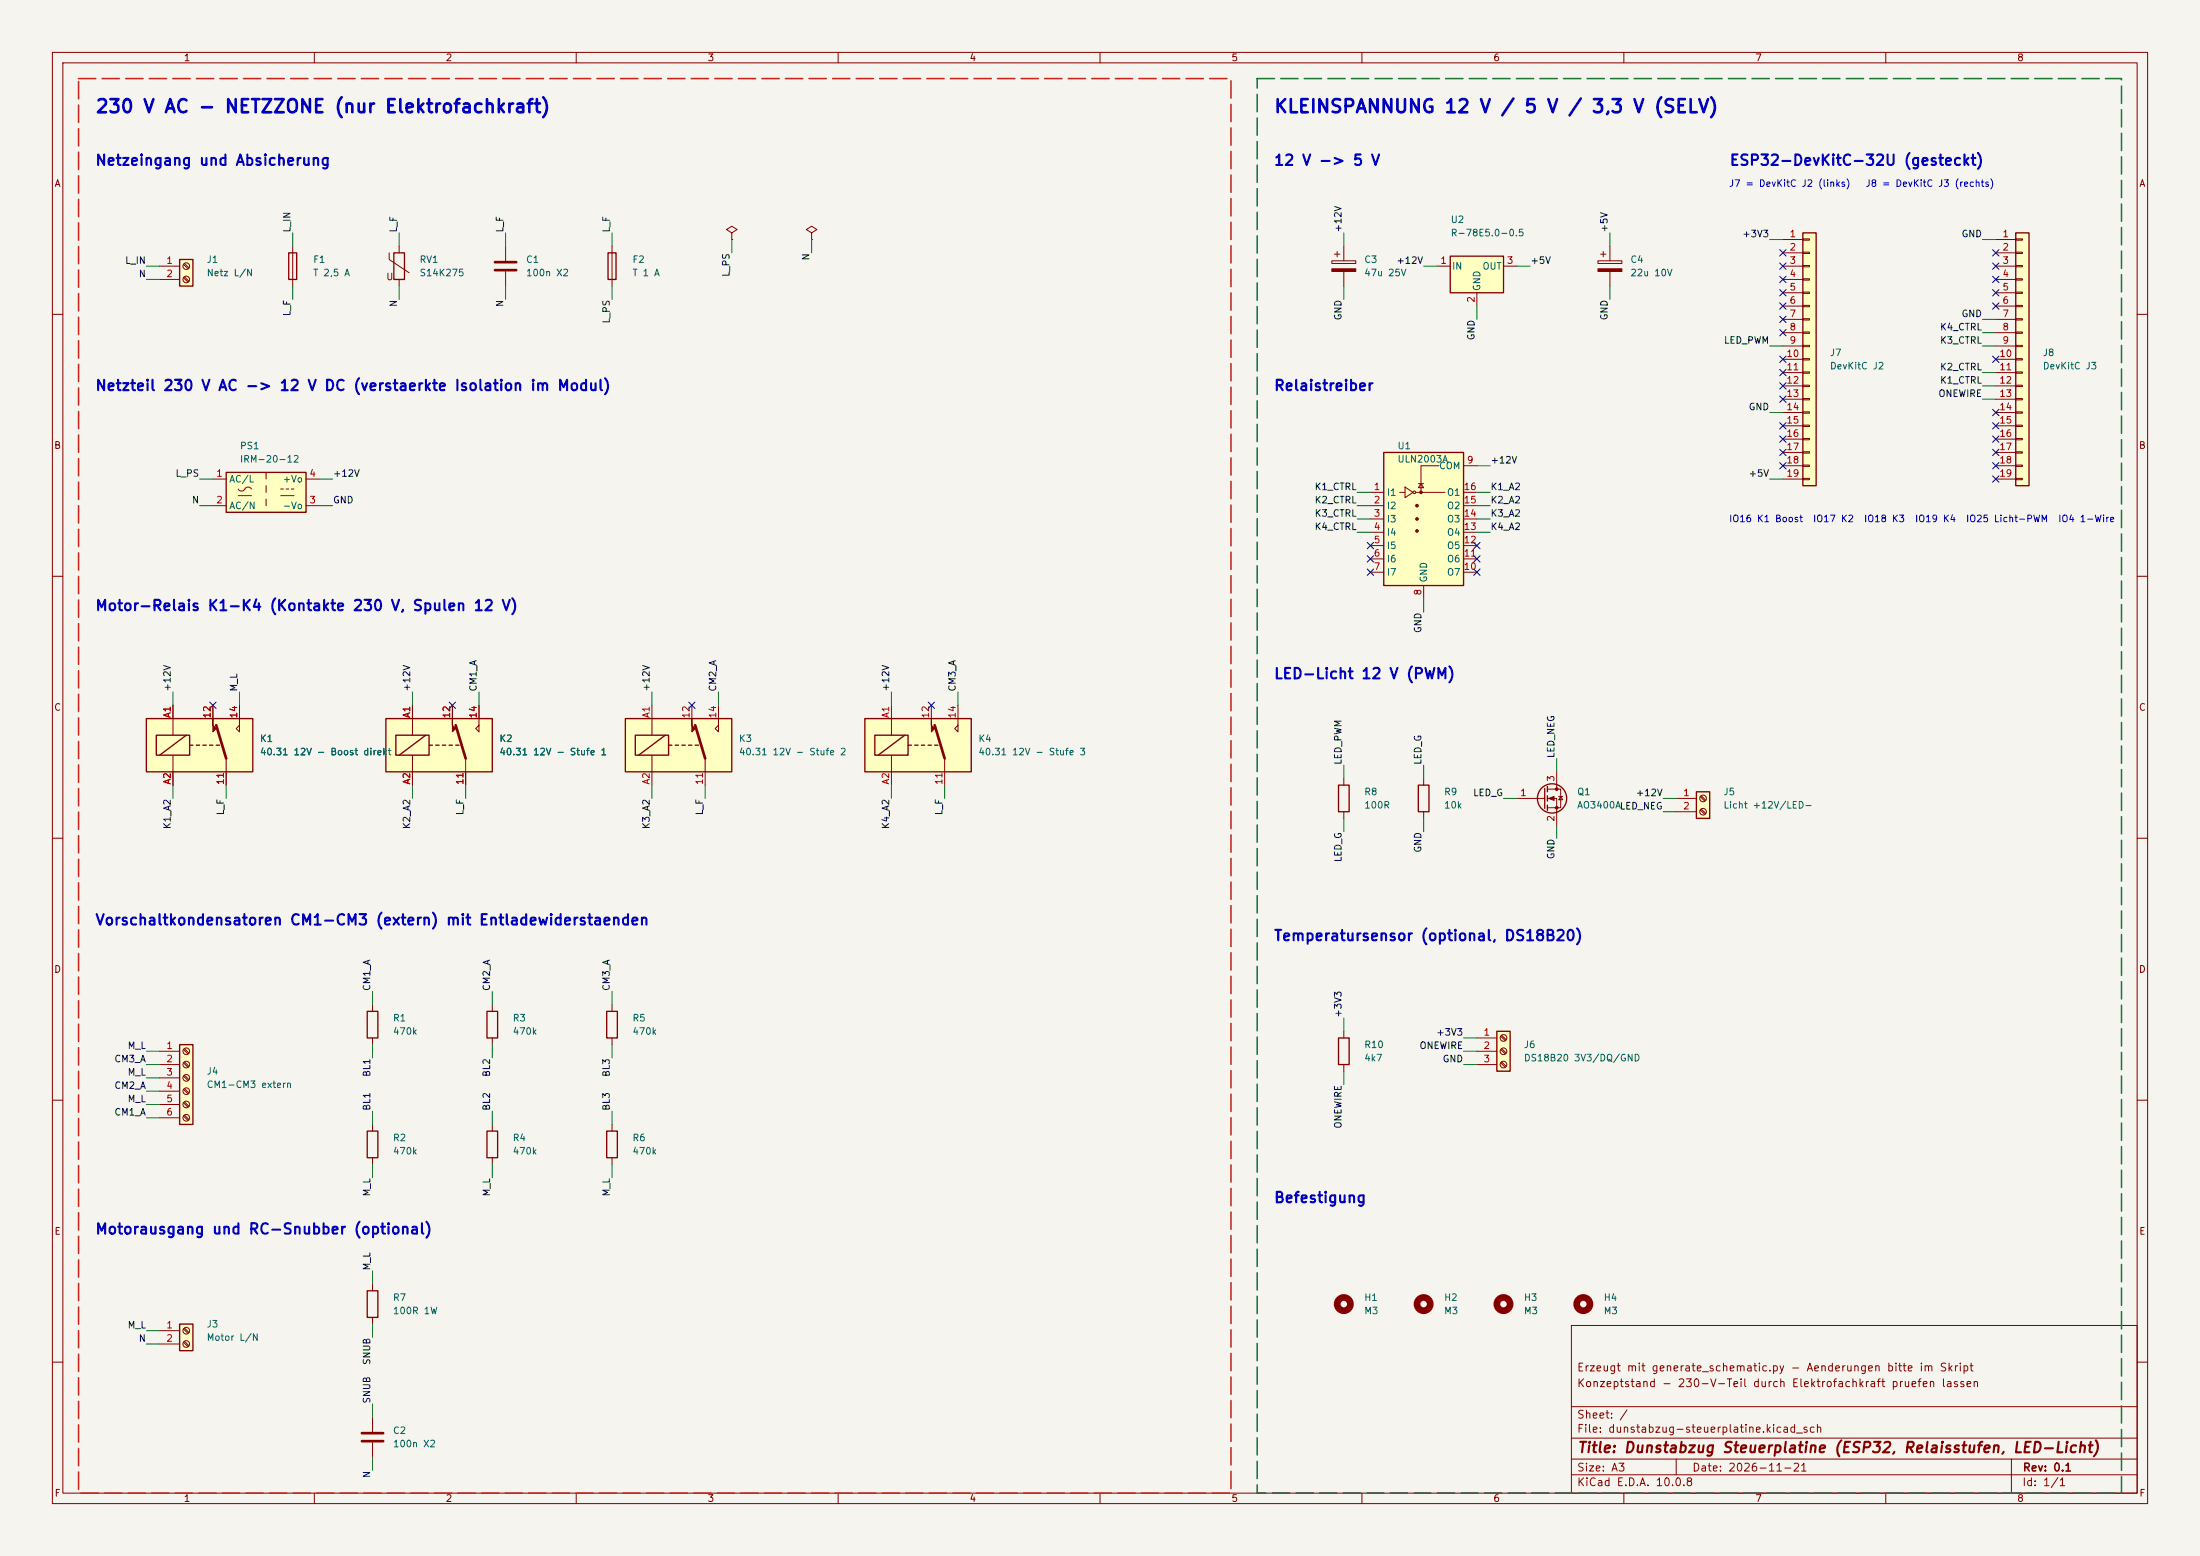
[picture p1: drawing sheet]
<svg xmlns="http://www.w3.org/2000/svg" width="420mm" height="297mm" viewBox="0 0 420 297" stroke-linecap="round" stroke-linejoin="round" font-family="sans-serif">
<path d="M0 0h420v297h-420z" fill="#f5f4ef" stroke="#f5f4ef" stroke-width=".19"/>
<g fill="none" stroke="#840000" stroke-width=".19">
<path d="M10 10h400v277h-400zM12 12h396v273h-396zM60 10v2M110 10v2M160 10v2M210 10v2M260 10v2M310 10v2M360 10v2M55.9 47v7.6M10 60h2M408 60h2"/>
<path d="M10 110h2M408 110h2M10 160h2M289.6 152.4h5.3M295.4 150.6h2.5v3.6h-2.5M295.4 152.4h1.8v5.1M297.2 147.3v3.3M297.6 152h.7M297.9 152l.4 .7h-.7zM408 160h2M256.5 196.9v1.2M10 210h2"/>
<path d="M256.5 203.2v1.3M408 210h2M300 253h108v32h-108zM10 260h2M300 278.5h108M300 274.5h108M300 268.5h108M320 278.5v3M384 278.5v6.5M408 260h2M60 285v2M110 285v2"/>
<path d="M160 285v2M210 285v2M260 285v2M300 281.5h108M310 285v2M360 285v2"/>
</g>
<g fill="none" stroke="#840000" stroke-width=".25">
<path d="M55.1 48.3h1.5v5h-1.5zM294.9 150.5v3.8M295.4 150.1v1M295.4 151.9v1M295.4 153.7v1M255.5 198.1h2.1v5.1h-2.1z"/>
<circle cx="296.3" cy="152.4" r="2.79"/>
</g>
<g fill="none" stroke="#840000" stroke-width="1.3">
<circle cx="271.8" cy="248.9" r="1.27"/>
<circle cx="287" cy="248.9" r="1.27"/>
</g>
<g fill="#840000" stroke="#840000" stroke-width=".19">
<path d="M295.7 152.4l1-.4v.8z"/>
<circle cx="297.2" cy="150.6" r=".25"/>
<circle cx="297.2" cy="154.2" r=".25"/>
</g>
<path d="M119.4 137.2h20.3v10.1h-20.3z" fill="#ffffc2"/>
<path d="M124.5 134.6v5.7M132.1 134.6v2.6M137.2 134.6v5.1l-.7-.6 .7-.7M124.5 144.1v5.8M134.6 144.8v5.1" fill="none" stroke="#840000" stroke-width=".19"/>
<path d="M119.4 137.2h20.3v10.1h-20.3zM121.3 140.3h6.3v3.8h-6.3zM127 140.3l-5.1 3.8M127.6 142.2h.7M128.9 142.2h.6M130.2 142.2h.6M131.4 142.2h.7M132.7 142.2h.6" fill="none" stroke="#840000" stroke-width=".25"/>
<path d="M132.1 137.2v1.2l.6 .7-.6 .6z" fill="#840000" stroke="#840000" stroke-width=".19"/>
<path d="M132.7 138.4l1.9 6.4" fill="none" stroke="#840000" stroke-width=".51"/>
<path d="M165.1 137.2h20.3v10.1h-20.3z" fill="#ffffc2"/>
<path d="M139.7 44.5l1-.7-1-.6-1 .6 1 .7v1.2M139.7 45.7h.1M154.9 44.5l1.1-.7-1.1-.6-1 .6 1 .7v1.2M154.9 45.7h.1M170.2 134.6v5.7M177.8 134.6v2.6M182.9 134.6v5.1l-.7-.6 .7-.7M170.2 144.1v5.8M180.3 144.8v5.1M271.8 148.6v1.3M271.8 154.9v1.3" fill="none" stroke="#840000" stroke-width=".19"/>
<path d="M165.1 137.2h20.3v10.1h-20.3zM167 140.3h6.4v3.8h-6.4zM172.7 140.3l-5.1 3.8M173.4 142.2h.6M174.6 142.2h.7M175.9 142.2h.6M177.2 142.2h.6M178.4 142.2h.7M270.8 149.9h2v5h-2z" fill="none" stroke="#840000" stroke-width=".25"/>
<path d="M177.8 137.2v1.2l.6 .7-.6 .6z" fill="#840000" stroke="#840000" stroke-width=".19"/>
<path d="M178.4 138.4l1.9 6.4" fill="none" stroke="#840000" stroke-width=".51"/>
<path d="M285.7 196.9h2.6v7.6h-2.6z" fill="#ffffc2"/>
<path d="M255.5 149.9h2.1v5h-2.1zM285.7 196.9h2.6v7.6h-2.6z" fill="none" stroke="#840000" stroke-width=".25"/>
<g fill="none" stroke="#840000" stroke-width=".19">
<path d="M254.3 49.8h4.5v.5h-4.5zM254.8 48.5h1M255.3 48v1M256.5 47v2.8M256.5 51.8v2.8M256.5 148.6v1.3M256.5 154.9v1.3M281.9 198.1h3.8M286.5 197.8l.9 .8M286.7 197.6l.8 .9M281.9 200.7h3.8M281.9 203.2h3.8"/>
<path d="M286.5 200.3l.9 .9M286.5 202.9l.9 .8M286.7 200.2l.8 .8M286.7 202.7l.8 .8"/>
<circle cx="287" cy="198.1" r=".63"/>
<circle cx="287" cy="200.7" r=".63"/>
<circle cx="287" cy="203.2" r=".63"/>
</g>
<circle cx="302.3" cy="248.9" r="1.27" fill="none" stroke="#840000" stroke-width="1.3"/>
<path d="M254.3 51.3h4.5v.5h-4.5z" fill="#840000" stroke="#840000" stroke-width=".19"/>
<path d="M344.2 44.5h2.5v48.2h-2.5z" fill="#ffffc2"/>
<path d="M344.2 44.5h2.5v48.2h-2.5z" fill="none" stroke="#840000" stroke-width=".25"/>
<g fill="none" stroke="#840000" stroke-width=".19">
<path d="M340.4 45.7h3.8M340.4 48.3h3.8M340.4 50.8h3.8M340.4 53.3h3.8M340.4 55.9h3.8M340.4 58.4h3.8M344.2 45.6h1.2v.2h-1.2zM344.2 48.1h1.2v.3h-1.2zM344.2 50.7h1.2v.2h-1.2zM344.2 53.2h1.2v.3h-1.2zM344.2 55.8h1.2v.2h-1.2zM344.2 58.3h1.2v.2h-1.2z"/>
<path d="M340.4 61h3.8M340.4 63.5h3.8M340.4 66h3.8M340.4 68.6h3.8M340.4 71.1h3.8M340.4 73.7h3.8M340.4 76.2h3.8M340.4 78.7h3.8M344.2 60.8h1.2v.3h-1.2zM344.2 63.4h1.2v.2h-1.2zM344.2 65.9h1.2v.3h-1.2zM344.2 68.5h1.2v.2h-1.2z"/>
<path d="M344.2 71h1.2v.2h-1.2zM344.2 73.5h1.2v.3h-1.2zM344.2 76.1h1.2v.2h-1.2zM344.2 78.6h1.2v.3h-1.2zM340.4 81.3h3.8M340.4 83.8h3.8M340.4 86.4h3.8M340.4 88.9h3.8M340.4 91.4h3.8M344.2 81.2h1.2v.2h-1.2zM344.2 83.7h1.2v.2h-1.2zM344.2 86.2h1.2v.3h-1.2z"/>
<path d="M344.2 88.8h1.2v.2h-1.2zM344.2 91.3h1.2v.3h-1.2z"/>
</g>
<path d="M384.8 44.5h2.5v48.2h-2.5z" fill="#ffffc2"/>
<path d="M384.8 44.5h2.5v48.2h-2.5z" fill="none" stroke="#840000" stroke-width=".25"/>
<g fill="none" stroke="#840000" stroke-width=".19">
<path d="M381 45.7h3.8M381 48.3h3.8M381 50.8h3.8M381 53.3h3.8M381 55.9h3.8M381 58.4h3.8M384.8 45.6h1.3v.2h-1.3zM384.8 48.1h1.3v.3h-1.3zM384.8 50.7h1.3v.2h-1.3zM384.8 53.2h1.3v.3h-1.3zM384.8 55.8h1.3v.2h-1.3zM384.8 58.3h1.3v.2h-1.3z"/>
<path d="M381 61h3.8M381 63.5h3.8M381 66h3.8M381 68.6h3.8M381 71.1h3.8M381 73.7h3.8M381 76.2h3.8M381 78.7h3.8M384.8 60.8h1.3v.3h-1.3zM384.8 63.4h1.3v.2h-1.3zM384.8 65.9h1.3v.3h-1.3zM384.8 68.5h1.3v.2h-1.3z"/>
<path d="M384.8 71h1.3v.2h-1.3zM384.8 73.5h1.3v.3h-1.3zM384.8 76.1h1.3v.2h-1.3zM384.8 78.6h1.3v.3h-1.3zM381 81.3h3.8M381 83.8h3.8M381 86.4h3.8M381 88.9h3.8M381 91.4h3.8M384.8 81.2h1.3v.2h-1.3zM384.8 83.7h1.3v.2h-1.3zM384.8 86.2h1.3v.3h-1.3z"/>
<path d="M384.8 88.8h1.3v.2h-1.3zM384.8 91.3h1.3v.3h-1.3z"/>
</g>
<path d="M264.2 86.4h15.2v25.4h-15.2z" fill="#ffffc2"/>
<path d="M264.2 86.4h15.2v25.4h-15.2z" fill="none" stroke="#840000" stroke-width=".25"/>
<g fill="none" stroke="#840000" stroke-width=".19">
<path d="M261.6 94h2.6M261.6 96.5h2.6M261.6 99.1h2.6M267.2 94h1M268.2 93l1.5 1-1.5 1zM270.3 94h5.5M270.8 92.3h1M271.3 92.3l.5 .8h-1zM274.7 88.9h-3.4v5.1M279.4 94h2.5M279.4 96.5h2.5M279.4 99.1h2.5"/>
<path d="M279.4 88.9h2.5M261.6 101.6h2.6M261.6 104.1h2.6M261.6 106.7h2.6M261.6 109.2h2.6M271.8 111.8v2.5M279.4 101.6h2.5M279.4 104.1h2.5M279.4 106.7h2.5M279.4 109.2h2.5"/>
<circle cx="270" cy="94" r=".25"/>
</g>
<g fill="#840000" stroke="#840000" stroke-width=".19">
<circle cx="270.5" cy="96.5" r=".25"/>
<circle cx="270.5" cy="99.1" r=".25"/>
<circle cx="270.5" cy="101.3" r=".25"/>
<circle cx="271.3" cy="94" r=".25"/>
</g>
<path d="M323.8 151.1h2.6v5.1h-2.6z" fill="#ffffc2"/>
<path d="M323.8 151.1h2.6v5.1h-2.6z" fill="none" stroke="#840000" stroke-width=".25"/>
<g fill="none" stroke="#840000" stroke-width=".19">
<path d="M305.1 49.8h4.5v.5h-4.5zM305.6 48.5h1M306.1 48v1M307.3 47v2.8M307.3 51.8v2.8M320 152.4h3.8M320 154.9h3.8M324.6 152.1l.9 .8M324.6 154.6l.9 .8M324.8 151.9l.8 .8M324.8 154.4l.8 .9"/>
<circle cx="325.1" cy="154.9" r=".63"/>
<circle cx="325.1" cy="152.4" r=".63"/>
</g>
<path d="M305.1 51.3h4.5v.5h-4.5z" fill="#840000" stroke="#840000" stroke-width=".19"/>
<path d="M276.9 48.9h10.1v7h-10.1z" fill="#ffffc2"/>
<path d="M276.9 48.9h10.1v7h-10.1zM70.1 193h2v5.1h-2zM70.1 215.9h2v5.1h-2zM93 215.9h2v5.1h-2z" fill="none" stroke="#840000" stroke-width=".25"/>
<path d="M274.3 50.8h2.6M281.9 55.9v2.5M287 50.8h2.6M71.1 191.8v1.2M71.1 198.1v1.3M71.1 214.6v1.3M94 214.6v1.3M71.1 221v1.2M94 221v1.2" fill="none" stroke="#840000" stroke-width=".19"/>
<circle cx="256.5" cy="248.9" r="1.27" fill="none" stroke="#840000" stroke-width="1.3"/>
<path d="M34.3 199.4h2.5v15.2h-2.5z" fill="#ffffc2"/>
<path d="M34.3 199.4h2.5v15.2h-2.5z" fill="none" stroke="#840000" stroke-width=".25"/>
<g fill="none" stroke="#840000" stroke-width=".19">
<path d="M30.5 200.7h3.8M30.5 203.2h3.8M30.5 205.7h3.8M30.5 208.3h3.8M30.5 210.8h3.8M30.5 213.4h3.8M35 200.3l.9 .9M35 202.9l.9 .8M35 205.4l.9 .8M35 207.9l.9 .9M35 210.5l.9 .8M35 213l.9 .9"/>
<path d="M35.2 200.2l.9 .8M35.2 202.7l.9 .8M35.2 205.2l.9 .9M35.2 207.8l.9 .8M35.2 210.3l.9 .9M35.2 212.9l.9 .8"/>
<circle cx="35.6" cy="203.2" r=".63"/>
<circle cx="35.6" cy="213.4" r=".63"/>
<circle cx="35.6" cy="208.3" r=".63"/>
<circle cx="35.6" cy="200.7" r=".63"/>
<circle cx="35.6" cy="210.8" r=".63"/>
<circle cx="35.6" cy="205.7" r=".63"/>
</g>
<path d="M27.9 137.2h20.4v10.1h-20.4z" fill="#ffffc2"/>
<path d="M33 134.6v5.7M40.6 134.6v2.6M45.7 134.6v5.1l-.6-.6 .6-.7M33 144.1v5.8M43.2 144.8v5.1M94 191.8v1.2M94 198.1v1.3" fill="none" stroke="#840000" stroke-width=".19"/>
<path d="M27.9 137.2h20.4v10.1h-20.4zM29.8 140.3h6.4v3.8h-6.4zM35.6 140.3l-5.1 3.8M36.2 142.2h.6M37.5 142.2h.6M38.7 142.2h.7M40 142.2h.6M41.3 142.2h.6M93 193h2v5.1h-2z" fill="none" stroke="#840000" stroke-width=".25"/>
<path d="M40.6 137.2v1.2l.7 .7-.7 .6z" fill="#840000" stroke="#840000" stroke-width=".19"/>
<path d="M41.3 138.4l1.9 6.4" fill="none" stroke="#840000" stroke-width=".51"/>
<path d="M43.2 90.2h15.2v7.6h-15.2z" fill="#ffffc2"/>
<path d="M43.2 90.2h15.2v7.6h-15.2z" fill="none" stroke="#840000" stroke-width=".25"/>
<g fill="none" stroke="#840000" stroke-width=".19">
<path d="M40.6 91.4h2.6M40.6 96.5h2.6M45.5 93.3a.83 .83 0 0 0 .8 .4 .83 .83 0 0 0 .7-.6 .73 .73 0 0 1 1 .2M45.5 94.6h2.5M50.8 90.2v1.2M50.8 92.7v1.3M50.8 95.3v1.2M53.6 94.6h2.5M53.6 93.3h.5M54.6 93.3h.5M55.6 93.3h.5M58.4 91.4h2.6"/>
<path d="M58.4 96.5h2.6"/>
</g>
<path d="M73.7 137.2h20.3v10.1h-20.3z" fill="#ffffc2"/>
<path d="M78.7 134.6v5.7M86.4 134.6v2.6M91.4 134.6v5.1l-.6-.6 .6-.7M78.7 144.1v5.8M88.9 144.8v5.1" fill="none" stroke="#840000" stroke-width=".19"/>
<path d="M73.7 137.2h20.3v10.1h-20.3zM75.6 140.3h6.3v3.8h-6.3zM81.3 140.3l-5.1 3.8M81.9 142.2h.6M83.2 142.2h.6M84.5 142.2h.6M85.7 142.2h.7M87 142.2h.6" fill="none" stroke="#840000" stroke-width=".25"/>
<path d="M86.4 137.2v1.2l.6 .7-.6 .6z" fill="#840000" stroke="#840000" stroke-width=".19"/>
<path d="M87 138.4l1.9 6.4" fill="none" stroke="#840000" stroke-width=".51"/>
<path d="M34.3 252.7h2.5v5.1h-2.5z" fill="#ffffc2"/>
<path d="M75.2 48.3h2v5h-2zM116.1 48.3h1.5v5h-1.5zM115.8 193h2.1v5.1h-2.1zM115.8 215.9h2.1v5.1h-2.1zM34.3 252.7h2.5v5.1h-2.5zM70.1 246.4h2v5.1h-2z" fill="none" stroke="#840000" stroke-width=".25"/>
<g fill="none" stroke="#840000" stroke-width=".19">
<path d="M74.3 48.3v1.2l3.8 2.6M76.2 47v1.3M76.2 53.3v1.3M116.8 47v7.6M116.8 191.8v1.2M116.8 198.1v1.3M116.8 214.6v1.3M116.8 221v1.2M30.5 254h3.8M30.5 256.5h3.8M35 253.7l.9 .8M35 256.2l.9 .8"/>
<path d="M35.2 253.5l.9 .8M35.2 256l.9 .9M71.1 245.1v1.3M71.1 251.5v1.2M71.1 270.5v2.8M71.1 275.3v2.8"/>
<circle cx="35.6" cy="254" r=".63"/>
<circle cx="35.6" cy="256.5" r=".63"/>
</g>
<path d="M69.1 273.6h4.1M69.1 275.1h4.1" fill="none" stroke="#840000" stroke-width=".51"/>
<path d="M34.3 49.5h2.5v5.1h-2.5z" fill="#ffffc2"/>
<path d="M34.3 49.5h2.5v5.1h-2.5z" fill="none" stroke="#840000" stroke-width=".25"/>
<g fill="none" stroke="#840000" stroke-width=".19">
<path d="M30.5 50.8h3.8M30.5 53.3h3.8M35 50.5l.9 .8M35 53l.9 .8M35.2 50.3l.9 .8M35.2 52.8l.9 .9M96.5 47v2.8M96.5 51.8v2.8M33 134.6v2.6M40.6 134.6v2.6M45.7 134.6v2.6M78.7 134.6v2.6"/>
<path d="M86.4 134.6v2.6M91.4 134.6v2.6M33 147.3v2.6M43.2 147.3v2.6M78.7 147.3v2.6M88.9 147.3v2.6"/>
<circle cx="35.6" cy="50.8" r=".63"/>
<circle cx="35.6" cy="53.3" r=".63"/>
</g>
<path d="M94.5 50h4.1M94.5 51.6h4.1" fill="none" stroke="#840000" stroke-width=".51"/>
<g fill="none" stroke="#009600" stroke-width=".19">
<path d="M27.9 50.8h2.6M27.9 53.3h2.6M55.9 44.5v2.5M55.9 54.6v2.6M76.2 44.5v2.5M76.2 54.6v2.6M96.5 44.5v2.5M96.5 54.6v2.6M116.8 44.5v2.5M116.8 54.6v2.6M139.7 45.7v2.6M154.9 45.7v2.6"/>
<path d="M256.5 44.5v2.5M256.5 54.6v2.6M271.8 50.8h2.5M281.9 58.4v2.6M289.6 50.8h2.5M307.3 44.5v2.5M307.3 54.6v2.6M337.8 45.7h2.6M378.5 45.7h2.5M337.8 66h2.6M337.8 78.7h2.6M378.5 66h2.5"/>
<path d="M378.5 71.1h2.5M378.5 61h2.5M378.5 63.5h2.5M378.5 73.7h2.5M378.5 76.2h2.5M38.1 91.4h2.5M38.1 96.5h2.5M61 91.4h2.5M61 96.5h2.5M259.1 94h2.5M259.1 96.5h2.5M259.1 99.1h2.5"/>
<path d="M281.9 88.9h2.6M281.9 94h2.6M281.9 96.5h2.6M281.9 99.1h2.6M337.8 91.4h2.6M259.1 101.6h2.5M271.8 114.3v2.5M281.9 101.6h2.6M33 132.1v2.5M45.7 132.1v2.5M78.7 132.1v2.5M91.4 132.1v2.5"/>
<path d="M124.5 132.1v2.5M137.2 132.1v2.5M170.2 132.1v2.5M182.9 132.1v2.5M33 149.9v2.5M43.2 149.9v2.5M78.7 149.9v2.5M88.9 149.9v2.5M124.5 149.9v2.5M134.6 149.9v2.5M170.2 149.9v2.5M180.3 149.9v2.5"/>
<path d="M256.5 146.1v2.5M256.5 156.2v2.6M271.8 146.1v2.5M271.8 156.2v2.6M287 152.4h2.6M297.2 144.8v2.5M297.2 157.5v2.5M317.5 152.4h2.5M317.5 154.9h2.5M71.1 189.2v2.6M71.1 199.4v2.5M94 189.2v2.6"/>
<path d="M94 199.4v2.5M116.8 189.2v2.6M116.8 199.4v2.5M256.5 194.3v2.6M279.4 198.1h2.5M27.9 203.2h2.6M27.9 200.7h2.6M27.9 213.4h2.6M27.9 210.8h2.6M27.9 205.7h2.6M27.9 208.3h2.6M71.1 212.1v2.5"/>
<path d="M94 212.1v2.5M116.8 212.1v2.5M256.5 204.5v2.5M279.4 203.2h2.5M279.4 200.7h2.5M71.1 222.2v2.6M94 222.2v2.6M116.8 222.2v2.6M27.9 254h2.6M27.9 256.5h2.6M71.1 242.6v2.5M71.1 252.7v2.6"/>
<path d="M71.1 268v2.5M71.1 278.1v2.6"/>
</g>
<g fill="none" stroke="#000084" stroke-width=".19">
<path d="M339.8 57.8l1.2 1.2M339.8 50.2l1.2 1.2M339.8 47.7l1.2 1.2M339.8 55.3l1.2 1.2M339.8 52.7l1.2 1.2M341 57.8l-1.2 1.2M341 50.2l-1.2 1.2M341 47.7l-1.2 1.2M341 55.3l-1.2 1.2M341 52.7l-1.2 1.2M380.4 57.8l1.2 1.2M380.4 55.3l1.2 1.2"/>
<path d="M380.4 52.7l1.2 1.2M380.4 50.2l1.2 1.2M380.4 47.7l1.2 1.2M381.6 57.8l-1.2 1.2M381.6 55.3l-1.2 1.2M381.6 52.7l-1.2 1.2M381.6 50.2l-1.2 1.2M381.6 47.7l-1.2 1.2M339.8 68l1.2 1.2M339.8 62.9l1.2 1.2M339.8 73.1l1.2 1.2M339.8 75.6l1.2 1.2"/>
<path d="M339.8 60.4l1.2 1.2M339.8 70.5l1.2 1.2M341 68l-1.2 1.2M341 62.9l-1.2 1.2M341 73.1l-1.2 1.2M341 75.6l-1.2 1.2M341 60.4l-1.2 1.2M341 70.5l-1.2 1.2M380.4 78.1l1.2 1.2M380.4 68l1.2 1.2M381.6 78.1l-1.2 1.2M381.6 68l-1.2 1.2"/>
<path d="M339.8 80.7l1.2 1.2M339.8 83.2l1.2 1.2M339.8 85.8l1.2 1.2M339.8 88.3l1.2 1.2M341 88.3l-1.2 1.2M341 80.7l-1.2 1.2M341 83.2l-1.2 1.2M341 85.8l-1.2 1.2M380.4 85.8l1.2 1.2M380.4 88.3l1.2 1.2M380.4 90.8l1.2 1.2M380.4 80.7l1.2 1.2"/>
<path d="M380.4 83.2l1.2 1.2M381.6 85.8l-1.2 1.2M381.6 88.3l-1.2 1.2M381.6 90.8l-1.2 1.2M381.6 80.7l-1.2 1.2M381.6 83.2l-1.2 1.2M261 106.1l1.2 1.2M261 103.5l1.2 1.2M261 108.6l1.2 1.2M262.2 106.1l-1.2 1.2M262.2 103.5l-1.2 1.2M262.2 108.6l-1.2 1.2"/>
<path d="M281.3 106.1l1.2 1.2M281.3 103.5l1.2 1.2M281.3 108.6l1.2 1.2M282.5 106.1l-1.2 1.2M282.5 108.6l-1.2 1.2M282.5 103.5l-1.2 1.2M40 134l1.2 1.2M41.2 134l-1.2 1.2M85.8 134l1.2 1.2M87 134l-1.2 1.2M131.5 134l1.2 1.2M132.7 134l-1.2 1.2"/>
<path d="M177.2 134l1.2 1.2M178.4 134l-1.2 1.2"/>
</g>
<path d="M15 15h220v270h-220z" fill="none" stroke="#c8281e" stroke-width=".3" stroke-dasharray="3.3 1.2"/>
<path d="M240 15h165v270h-165z" fill="none" stroke="#1e7832" stroke-width=".3" stroke-dasharray="3.3 1.2"/>
<g font-size="2.5" fill="#0000c2">
<text x="18.1" y="22.2">230 V AC - NETZZONE (nur Elektrofachkraft)</text>
<text x="243.1" y="22.2">KLEINSPANNUNG 12 V / 5 V / 3,3 V (SELV)</text>
</g>
<g font-size="2" fill="#0000c2">
<text x="18.1" y="32.1">Netzeingang und Absicherung</text>
<text x="243.1" y="32.1">12 V -&gt; 5 V</text>
<text x="330.1" y="32.1">ESP32-DevKitC-32U (gesteckt)</text>
<text x="18.1" y="75.1">Netzteil 230 V AC -&gt; 12 V DC (verstaerkte Isolation im Modul)</text>
<text x="243.1" y="75.1">Relaistreiber</text>
<text x="18.1" y="117.1">Motor-Relais K1-K4 (Kontakte 230 V, Spulen 12 V)</text>
<text x="243.1" y="130.1">LED-Licht 12 V (PWM)</text>
<text x="18.1" y="177.1">Vorschaltkondensatoren CM1-CM3 (extern) mit Entladewiderstaenden</text>
<text x="243.1" y="180.1">Temperatursensor (optional, DS18B20)</text>
<text x="243.1" y="230.1">Befestigung</text>
<text x="18.1" y="236.1">Motorausgang und RC-Snubber (optional)</text>
</g>
<text font-size="2" fill="#840000" x="301" y="277.8">Title: Dunstabzug Steuerplatine (ESP32, Relaisstufen, LED-Licht)</text>
<g font-size="1.5" fill="#840000">
<text x="300.9" y="262.1">Erzeugt mit generate_schematic.py - Aenderungen bitte im Skript</text>
<text x="300.9" y="265.1">Konzeptstand - 230-V-Teil durch Elektrofachkraft pruefen lassen</text>
<text x="300.9" y="273.8">File: dunstabzug-steuerplatine.kicad_sch</text>
<text x="300.9" y="271.1">Sheet: /</text>
<text x="300.9" y="281.2">Size: A3</text>
<text x="322.9" y="281.2">Date: 2026-11-21</text>
<text x="386" y="281.2">Rev: 0.1</text>
<text x="300.9" y="284">KiCad E.D.A. 10.0.8</text>
<text x="385.9" y="284">Id: 1/1</text>
</g>
<g font-size="1.3" fill="#840000">
<text x="35" y="12">1</text>
<text x="85" y="12">2</text>
<text x="135" y="12">3</text>
<text x="185" y="12">4</text>
<text x="235" y="12">5</text>
<text x="285" y="12">6</text>
<text x="335" y="12">7</text>
<text x="385" y="12">8</text>
<text x="10.3" y="36">A</text>
<text x="408.3" y="36">A</text>
<text x="73.6" y="53.8">U</text>
<text x="10.2" y="86">B</text>
<text x="408.2" y="86">B</text>
<text x="10.2" y="136">C</text>
<text x="408.2" y="136">C</text>
<text x="10.2" y="186">D</text>
<text x="408.2" y="186">D</text>
<text x="10.3" y="236">E</text>
<text x="408.3" y="236">E</text>
<text x="10.3" y="286">F</text>
<text x="35" y="287">1</text>
<text x="85" y="287">2</text>
<text x="135" y="287">3</text>
<text x="185" y="287">4</text>
<text x="235" y="287">5</text>
<text x="285" y="287">6</text>
<text x="335" y="287">7</text>
<text x="385" y="287">8</text>
<text x="408.3" y="286">F</text>
</g>
<g font-size="1.3" fill="#0000c2">
<text x="330" y="36">J7 = DevKitC J2 (links)</text>
<text x="356" y="36">J8 = DevKitC J3 (rechts)</text>
<text x="330" y="100">IO16 K1 Boost</text>
<text x="346" y="100">IO17 K2</text>
<text x="355.7" y="100">IO18 K3</text>
<text x="365.5" y="100">IO19 K4</text>
<text x="375.2" y="100">IO25 Licht-PWM</text>
<text x="392.8" y="100">IO4 1-Wire</text>
</g>
<g font-size="1.3" fill="#0f0f0f">
<text x="55.8" y="44.5" transform="rotate(-90 55.8 44.5)">L_IN</text>
<text x="76.1" y="44.5" transform="rotate(-90 76.1 44.5)">L_F</text>
<text x="96.4" y="44.5" transform="rotate(-90 96.4 44.5)">L_F</text>
<text x="116.7" y="44.5" transform="rotate(-90 116.7 44.5)">L_F</text>
<text x="256.4" y="44.5" transform="rotate(-90 256.4 44.5)">+12V</text>
<text x="307.2" y="44.5" transform="rotate(-90 307.2 44.5)">+5V</text>
<text x="332.5" y="45.6">+3V3</text>
<text x="374.4" y="45.6">GND</text>
<text x="23.8" y="50.7">L_IN</text>
<text x="26.4" y="53.2">N</text>
<text x="139.6" y="53" transform="rotate(-90 139.6 53)">L_PS</text>
<text x="154.8" y="49.8" transform="rotate(-90 154.8 49.8)">N</text>
<text x="266.5" y="50.7">+12V</text>
<text x="292.1" y="50.7">+5V</text>
<text x="76.1" y="58.7" transform="rotate(-90 76.1 58.7)">N</text>
<text x="96.4" y="58.7" transform="rotate(-90 96.4 58.7)">N</text>
<text x="55.8" y="60.5" transform="rotate(-90 55.8 60.5)">L_F</text>
<text x="116.7" y="61.9" transform="rotate(-90 116.7 61.9)">L_PS</text>
<text x="256.4" y="61.2" transform="rotate(-90 256.4 61.2)">GND</text>
<text x="281.8" y="65.1" transform="rotate(-90 281.8 65.1)">GND</text>
<text x="307.2" y="61.2" transform="rotate(-90 307.2 61.2)">GND</text>
<text x="329" y="65.9">LED_PWM</text>
<text x="370.3" y="65.9">K3_CTRL</text>
<text x="370.3" y="63.4">K4_CTRL</text>
<text x="374.4" y="60.8">GND</text>
<text x="370.3" y="71">K2_CTRL</text>
<text x="369.9" y="76.1">ONEWIRE</text>
<text x="370.3" y="73.5">K1_CTRL</text>
<text x="333.7" y="78.6">GND</text>
<text x="284.5" y="88.8">+12V</text>
<text x="33.4" y="91.3">L_PS</text>
<text x="63.5" y="91.3">+12V</text>
<text x="250.9" y="93.9">K1_CTRL</text>
<text x="284.5" y="93.9">K1_A2</text>
<text x="333.7" y="91.3">+5V</text>
<text x="36.5" y="96.4">N</text>
<text x="63.5" y="96.4">GND</text>
<text x="250.9" y="101.5">K4_CTRL</text>
<text x="250.9" y="98.9">K3_CTRL</text>
<text x="250.9" y="96.4">K2_CTRL</text>
<text x="284.5" y="98.9">K3_A2</text>
<text x="284.5" y="101.5">K4_A2</text>
<text x="284.5" y="96.4">K2_A2</text>
<text x="271.7" y="120.9" transform="rotate(-90 271.7 120.9)">GND</text>
<text x="32.9" y="132.1" transform="rotate(-90 32.9 132.1)">+12V</text>
<text x="45.6" y="132.1" transform="rotate(-90 45.6 132.1)">M_L</text>
<text x="78.6" y="132.1" transform="rotate(-90 78.6 132.1)">+12V</text>
<text x="91.3" y="132.1" transform="rotate(-90 91.3 132.1)">CM1_A</text>
<text x="124.3" y="132.1" transform="rotate(-90 124.3 132.1)">+12V</text>
<text x="137" y="132.1" transform="rotate(-90 137 132.1)">CM2_A</text>
<text x="170.1" y="132.1" transform="rotate(-90 170.1 132.1)">+12V</text>
<text x="182.8" y="132.1" transform="rotate(-90 182.8 132.1)">CM3_A</text>
<text x="256.4" y="146.1" transform="rotate(-90 256.4 146.1)">LED_PWM</text>
<text x="271.7" y="146.1" transform="rotate(-90 271.7 146.1)">LED_G</text>
<text x="297.1" y="144.8" transform="rotate(-90 297.1 144.8)">LED_NEG</text>
<text x="43.1" y="155.7" transform="rotate(-90 43.1 155.7)">L_F</text>
<text x="88.8" y="155.7" transform="rotate(-90 88.8 155.7)">L_F</text>
<text x="134.5" y="155.7" transform="rotate(-90 134.5 155.7)">L_F</text>
<text x="180.2" y="155.7" transform="rotate(-90 180.2 155.7)">L_F</text>
<text x="281.1" y="152.3">LED_G</text>
<text x="312.2" y="152.3">+12V</text>
<text x="32.9" y="158.4" transform="rotate(-90 32.9 158.4)">K1_A2</text>
<text x="78.6" y="158.4" transform="rotate(-90 78.6 158.4)">K2_A2</text>
<text x="124.3" y="158.4" transform="rotate(-90 124.3 158.4)">K3_A2</text>
<text x="170.1" y="158.4" transform="rotate(-90 170.1 158.4)">K4_A2</text>
<text x="256.4" y="164.7" transform="rotate(-90 256.4 164.7)">LED_G</text>
<text x="271.7" y="162.8" transform="rotate(-90 271.7 162.8)">GND</text>
<text x="297.1" y="164.1" transform="rotate(-90 297.1 164.1)">GND</text>
<text x="71" y="189.3" transform="rotate(-90 71 189.3)">CM1_A</text>
<text x="93.9" y="189.3" transform="rotate(-90 93.9 189.3)">CM2_A</text>
<text x="116.7" y="189.3" transform="rotate(-90 116.7 189.3)">CM3_A</text>
<text x="256.4" y="194.3" transform="rotate(-90 256.4 194.3)">+3V3</text>
<text x="274.1" y="198">+3V3</text>
<text x="21.7" y="203.1">CM3_A</text>
<text x="24.3" y="200.5">M_L</text>
<text x="270.9" y="200.5">ONEWIRE</text>
<text x="275.3" y="203.1">GND</text>
<text x="21.7" y="208.2">CM2_A</text>
<text x="24.3" y="205.6">M_L</text>
<text x="71" y="205.7" transform="rotate(-90 71 205.7)">BL1</text>
<text x="93.9" y="205.7" transform="rotate(-90 93.9 205.7)">BL2</text>
<text x="116.7" y="205.7" transform="rotate(-90 116.7 205.7)">BL3</text>
<text x="21.7" y="213.2">CM1_A</text>
<text x="24.3" y="210.7">M_L</text>
<text x="71" y="212.1" transform="rotate(-90 71 212.1)">BL1</text>
<text x="93.9" y="212.1" transform="rotate(-90 93.9 212.1)">BL2</text>
<text x="116.7" y="212.1" transform="rotate(-90 116.7 212.1)">BL3</text>
<text x="256.4" y="215.5" transform="rotate(-90 256.4 215.5)">ONEWIRE</text>
<text x="71" y="228.5" transform="rotate(-90 71 228.5)">M_L</text>
<text x="93.9" y="228.5" transform="rotate(-90 93.9 228.5)">M_L</text>
<text x="116.7" y="228.5" transform="rotate(-90 116.7 228.5)">M_L</text>
<text x="71" y="242.6" transform="rotate(-90 71 242.6)">M_L</text>
<text x="24.3" y="253.9">M_L</text>
<text x="26.4" y="256.4">N</text>
<text x="71" y="260.6" transform="rotate(-90 71 260.6)">SNUB</text>
<text x="71" y="268" transform="rotate(-90 71 268)">SNUB</text>
<text x="71" y="282.2" transform="rotate(-90 71 282.2)">N</text>
</g>
<g font-size="1.3" fill="#006464">
<text x="276.8" y="42.9">U2</text>
<text x="276.8" y="45.4">R-78E5.0-0.5</text>
<text x="39.4" y="50.5">J1</text>
<text x="39.4" y="53">Netz L/N</text>
<text x="59.7" y="50.5">F1</text>
<text x="59.7" y="53">T 2,5 A</text>
<text x="80" y="50.5">RV1</text>
<text x="80" y="53">S14K275</text>
<text x="100.3" y="50.5">C1</text>
<text x="100.3" y="53">100n X2</text>
<text x="120.6" y="50.5">F2</text>
<text x="120.6" y="53">T 1 A</text>
<text x="260.3" y="50.5">C3</text>
<text x="260.3" y="53">47u 25V</text>
<text x="277.1" y="51.8">IN</text>
<text x="282.9" y="51.8">OUT</text>
<text x="311.1" y="50.5">C4</text>
<text x="311.1" y="53">22u 10V</text>
<text x="282.9" y="55.7" transform="rotate(-90 282.9 55.7)">GND</text>
<text x="349.2" y="68.3">J7</text>
<text x="349.2" y="70.8">DevKitC J2</text>
<text x="389.9" y="68.3">J8</text>
<text x="389.9" y="70.8">DevKitC J3</text>
<text x="45.7" y="86.1">PS1</text>
<text x="45.7" y="88.6">IRM-20-12</text>
<text x="266.7" y="86.1">U1</text>
<text x="266.7" y="88.6">ULN2003A</text>
<text x="274.6" y="89.9">COM</text>
<text x="43.7" y="92.4">AC/L</text>
<text x="53.9" y="92.4">+Vo</text>
<text x="264.6" y="94.9">I1</text>
<text x="276.1" y="94.9">O1</text>
<text x="43.7" y="97.5">AC/N</text>
<text x="53.9" y="97.5">-Vo</text>
<text x="264.6" y="97.5">I2</text>
<text x="264.6" y="100">I3</text>
<text x="276.1" y="100">O3</text>
<text x="276.1" y="97.5">O2</text>
<text x="264.6" y="102.6">I4</text>
<text x="264.6" y="105.1">I5</text>
<text x="264.6" y="107.6">I6</text>
<text x="276.1" y="107.6">O6</text>
<text x="276.1" y="105.1">O5</text>
<text x="276.1" y="102.6">O4</text>
<text x="264.6" y="110.2">I7</text>
<text x="272.7" y="111.3" transform="rotate(-90 272.7 111.3)">GND</text>
<text x="276.1" y="110.2">O7</text>
<text x="49.5" y="141.9">K1</text>
<text x="95.2" y="141.9">K2</text>
<text x="141" y="141.9">K3</text>
<text x="186.7" y="141.9">K4</text>
<text x="49.5" y="144.5">40.31 12V - Boost direkt</text>
<text x="95.2" y="144.5">40.31 12V - Stufe 1</text>
<text x="141" y="144.5">40.31 12V - Stufe 2</text>
<text x="186.7" y="144.5">40.31 12V - Stufe 3</text>
<text x="260.3" y="152.1">R8</text>
<text x="260.3" y="154.6">100R</text>
<text x="275.6" y="152.1">R9</text>
<text x="275.6" y="154.6">10k</text>
<text x="301" y="152.1">Q1</text>
<text x="301" y="154.6">AO3400ALED_NEG</text>
<text x="328.9" y="152.1">J5</text>
<text x="328.9" y="154.6">Licht +12V/LED-</text>
<text x="74.9" y="195.3">R1</text>
<text x="74.9" y="197.8">470k</text>
<text x="97.8" y="195.3">R3</text>
<text x="97.8" y="197.8">470k</text>
<text x="120.6" y="195.3">R5</text>
<text x="120.6" y="197.8">470k</text>
<text x="260.3" y="200.4">R10</text>
<text x="260.3" y="202.9">4k7</text>
<text x="290.8" y="200.4">J6</text>
<text x="290.8" y="202.9">DS18B20 3V3/DQ/GND</text>
<text x="39.4" y="205.4">J4</text>
<text x="39.4" y="208">CM1-CM3 extern</text>
<text x="74.9" y="218.1">R2</text>
<text x="74.9" y="220.7">470k</text>
<text x="97.8" y="218.1">R4</text>
<text x="97.8" y="220.7">470k</text>
<text x="120.6" y="218.1">R6</text>
<text x="120.6" y="220.7">470k</text>
<text x="74.9" y="248.6">R7</text>
<text x="74.9" y="251.2">100R 1W</text>
<text x="260.3" y="248.6">H1</text>
<text x="260.3" y="251.2">M3</text>
<text x="275.6" y="248.6">H2</text>
<text x="275.6" y="251.2">M3</text>
<text x="290.8" y="248.6">H3</text>
<text x="290.8" y="251.2">M3</text>
<text x="306.1" y="248.6">H4</text>
<text x="306.1" y="251.2">M3</text>
<text x="39.4" y="253.7">J3</text>
<text x="39.4" y="256.2">Motor L/N</text>
<text x="74.9" y="274">C2</text>
<text x="74.9" y="276.6">100n X2</text>
</g>
<g font-size="1.3" fill="#a90000">
<text x="341.5" y="45.6">1</text>
<text x="382.2" y="45.6">1</text>
<text x="31.7" y="50.7">1</text>
<text x="31.7" y="53.2">2</text>
<text x="274.9" y="50.7">1</text>
<text x="287.6" y="50.7">3</text>
<text x="341.5" y="48.1">2</text>
<text x="341.5" y="50.7">3</text>
<text x="341.5" y="53.2">4</text>
<text x="382.2" y="48.1">2</text>
<text x="382.2" y="50.7">3</text>
<text x="382.2" y="53.2">4</text>
<text x="281.8" y="57.9" transform="rotate(-90 281.8 57.9)">2</text>
<text x="341.5" y="55.7">5</text>
<text x="341.5" y="58.3">6</text>
<text x="382.2" y="55.7">5</text>
<text x="382.2" y="58.3">6</text>
<text x="341.5" y="60.8">7</text>
<text x="341.5" y="63.4">8</text>
<text x="341.5" y="65.9">9</text>
<text x="382.2" y="60.8">7</text>
<text x="382.2" y="63.4">8</text>
<text x="382.2" y="65.9">9</text>
<text x="340.9" y="68.4">10</text>
<text x="340.9" y="71">11</text>
<text x="381.6" y="68.4">10</text>
<text x="381.6" y="71">11</text>
<text x="340.9" y="73.5">12</text>
<text x="340.9" y="76.1">13</text>
<text x="381.6" y="73.5">12</text>
<text x="381.6" y="76.1">13</text>
<text x="340.9" y="78.6">14</text>
<text x="340.9" y="81.1">15</text>
<text x="340.9" y="83.7">16</text>
<text x="381.6" y="78.6">14</text>
<text x="381.6" y="81.1">15</text>
<text x="381.6" y="83.7">16</text>
<text x="279.9" y="88.8">9</text>
<text x="340.9" y="86.2">17</text>
<text x="340.9" y="88.8">18</text>
<text x="381.6" y="86.2">17</text>
<text x="381.6" y="88.8">18</text>
<text x="41.2" y="91.3">1</text>
<text x="59" y="91.3">4</text>
<text x="262.2" y="93.8">1</text>
<text x="279.3" y="93.8">16</text>
<text x="340.9" y="91.3">19</text>
<text x="381.6" y="91.3">19</text>
<text x="41.2" y="96.4">2</text>
<text x="59" y="96.4">3</text>
<text x="262.2" y="96.4">2</text>
<text x="262.2" y="98.9">3</text>
<text x="262.2" y="101.5">4</text>
<text x="279.3" y="101.5">13</text>
<text x="279.3" y="98.9">14</text>
<text x="279.3" y="96.4">15</text>
<text x="262.2" y="104">5</text>
<text x="262.2" y="106.5">6</text>
<text x="279.3" y="106.5">11</text>
<text x="279.3" y="104">12</text>
<text x="262.2" y="109.1">7</text>
<text x="271.6" y="113.8" transform="rotate(-90 271.6 113.8)">8</text>
<text x="279.3" y="109.1">10</text>
<text x="32.9" y="137.2" transform="rotate(-90 32.9 137.2)">A1</text>
<text x="40.5" y="137.2" transform="rotate(-90 40.5 137.2)">12</text>
<text x="45.6" y="137.2" transform="rotate(-90 45.6 137.2)">14</text>
<text x="78.6" y="137.2" transform="rotate(-90 78.6 137.2)">A1</text>
<text x="86.2" y="137.2" transform="rotate(-90 86.2 137.2)">12</text>
<text x="91.3" y="137.2" transform="rotate(-90 91.3 137.2)">14</text>
<text x="124.3" y="137.2" transform="rotate(-90 124.3 137.2)">A1</text>
<text x="131.9" y="137.2" transform="rotate(-90 131.9 137.2)">12</text>
<text x="137" y="137.2" transform="rotate(-90 137 137.2)">14</text>
<text x="170" y="137.2" transform="rotate(-90 170 137.2)">A1</text>
<text x="177.7" y="137.2" transform="rotate(-90 177.7 137.2)">12</text>
<text x="182.7" y="137.2" transform="rotate(-90 182.7 137.2)">14</text>
<text x="32.9" y="149.9" transform="rotate(-90 32.9 149.9)">A2</text>
<text x="43" y="149.9" transform="rotate(-90 43 149.9)">11</text>
<text x="78.6" y="149.9" transform="rotate(-90 78.6 149.9)">A2</text>
<text x="88.8" y="149.9" transform="rotate(-90 88.8 149.9)">11</text>
<text x="124.3" y="149.9" transform="rotate(-90 124.3 149.9)">A2</text>
<text x="134.5" y="149.9" transform="rotate(-90 134.5 149.9)">11</text>
<text x="170" y="149.9" transform="rotate(-90 170 149.9)">A2</text>
<text x="180.2" y="149.9" transform="rotate(-90 180.2 149.9)">11</text>
<text x="297" y="149.3" transform="rotate(-90 297 149.3)">3</text>
<text x="290.1" y="152.3">1</text>
<text x="321.2" y="152.3">1</text>
<text x="321.2" y="154.8">2</text>
<text x="297" y="156.9" transform="rotate(-90 297 156.9)">2</text>
<text x="283.1" y="198">1</text>
<text x="31.7" y="200.5">1</text>
<text x="31.7" y="203.1">2</text>
<text x="283.1" y="200.5">2</text>
<text x="283.1" y="203.1">3</text>
<text x="31.7" y="205.6">3</text>
<text x="31.7" y="208.1">4</text>
<text x="31.7" y="210.7">5</text>
<text x="31.7" y="213.2">6</text>
<text x="31.7" y="253.9">1</text>
<text x="31.7" y="256.4">2</text>
</g>
</svg>
